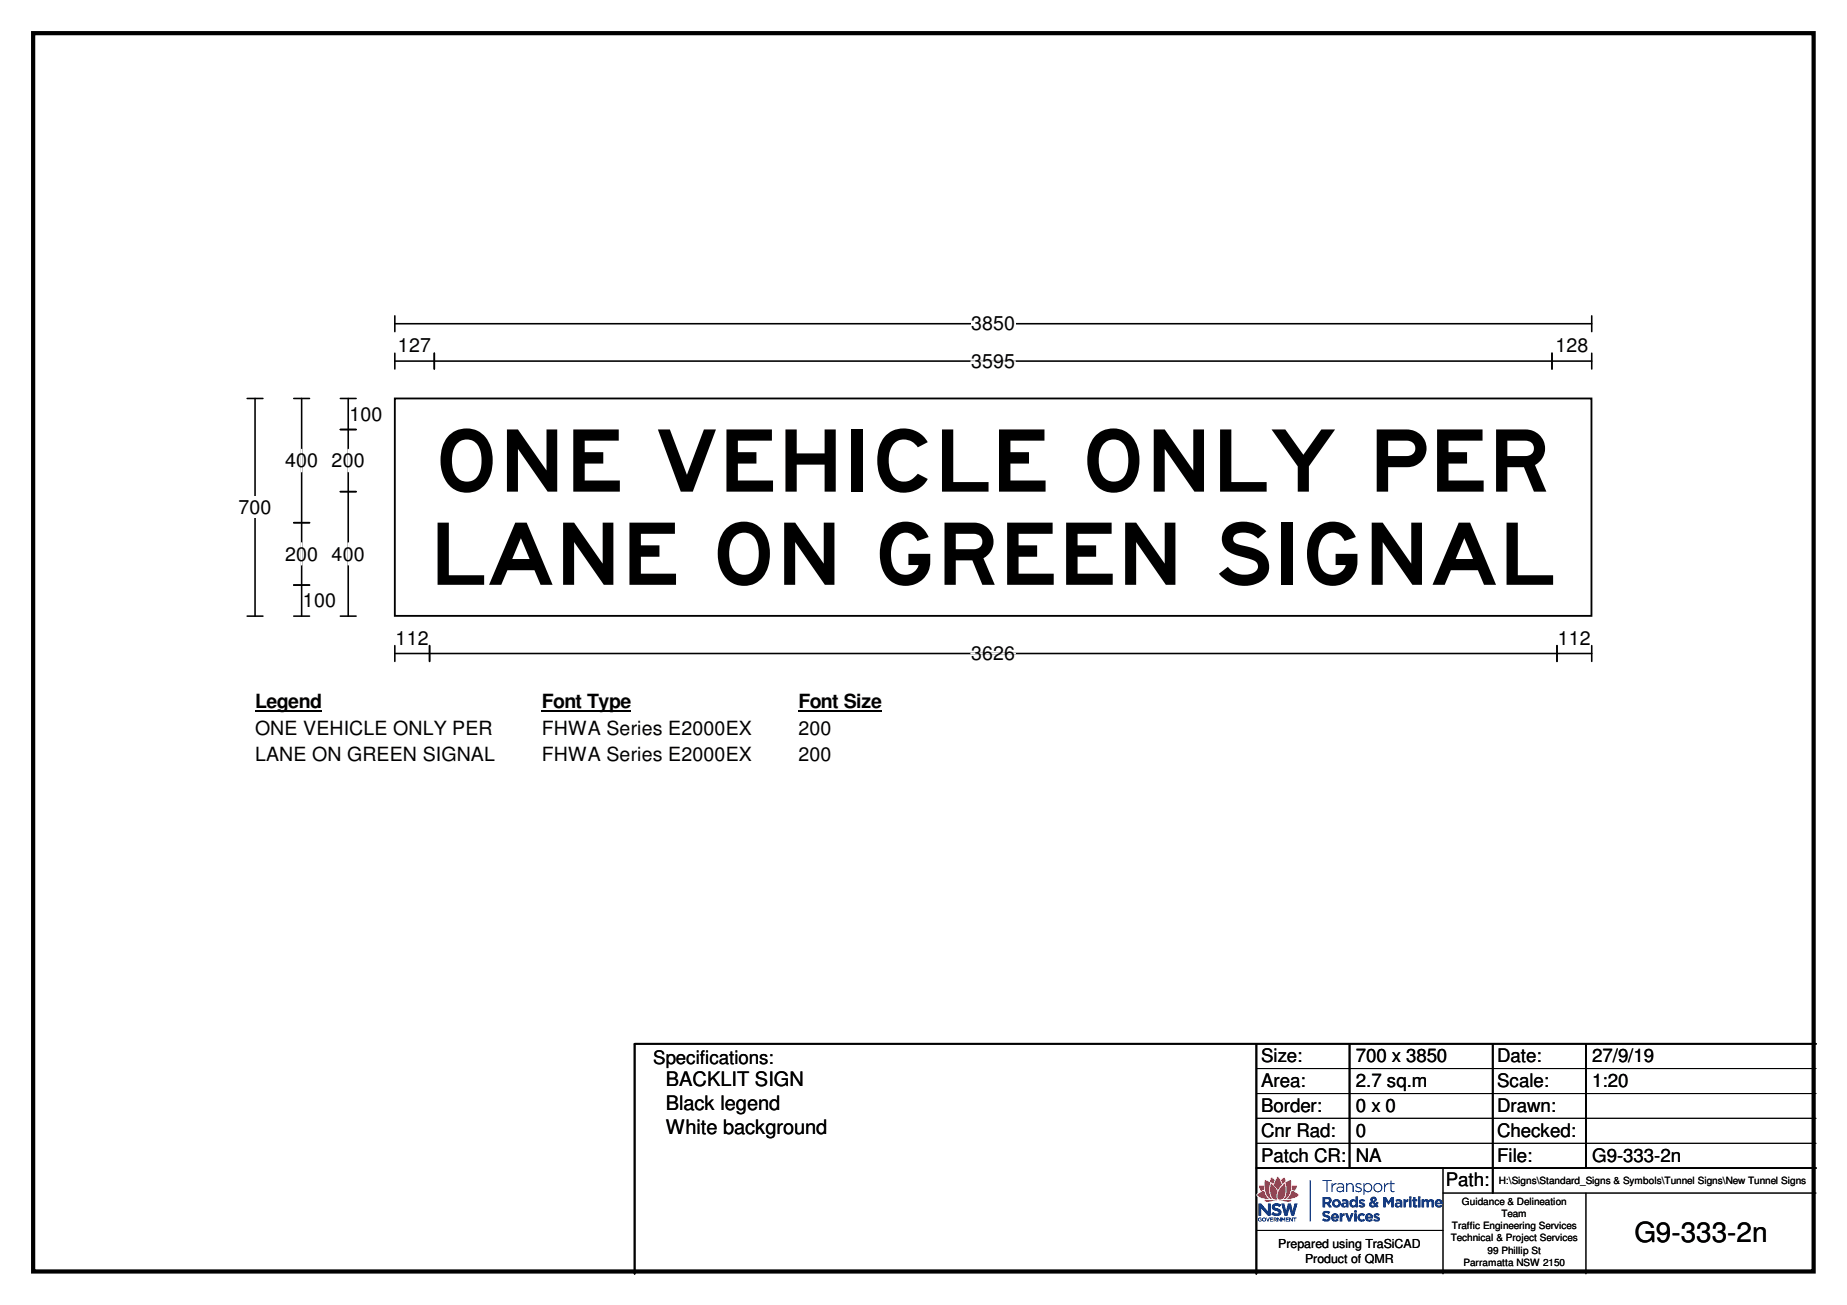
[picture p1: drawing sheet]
<svg xmlns="http://www.w3.org/2000/svg" width="297mm" height="210mm" viewBox="0 0 297 210" stroke-linecap="round" stroke-linejoin="round" font-family="sans-serif">
<path d="M5.3 5.3h286.4v199.2h-286.4z" fill="none" stroke="#000" stroke-width=".68"/>
<path d="M63.5 52.1h192.5M63.5 50.8v2.5M256 50.8v2.5" fill="none" stroke="#000" stroke-width=".25"/>
<path d="M156.2 50.3h7.1v3.5h-7.1z" fill="#fff"/>
<g fill="none" stroke="#000" stroke-width=".25">
<path d="M63.5 58.1h192.5M63.5 56.8v2.6M69.8 56.8v2.6M249.6 56.8v2.6M256 56.8v2.6M39.7 64.1h2.6M41 64.1v35M39.7 99.1h2.6M63.5 103.8v2.6M63.5 105.1h192.5M69.1 103.8v2.6M250.4 103.8v2.6"/>
<path d="M256 103.8v2.6"/>
</g>
<path d="M156.2 58.1h7.1M156.2 105.1h7.1" fill="none" stroke="#fff" stroke-width=".25"/>
<path d="M38.4 79.8h5.3v3.6h-5.3z" fill="#fff"/>
<path d="M47.2 64.1h2.6M48.5 64.1v35M54.7 64.1h2.6M54.7 69.1h2.6M54.7 79.1h2.6M56 64.1v35M47.2 84.1h2.6M47.2 94.1h2.6M47.2 99.1h2.6M54.7 99.1h2.6" fill="none" stroke="#000" stroke-width=".25"/>
<path d="M48.5 72.3v3.6M56 72.3v3.6M48.5 87.3v3.5M56 87.3v3.5" fill="none" stroke="#fff" stroke-width=".25"/>
<path d="M41 111.1h10.7v3.5h-10.7z" fill="#fff"/>
<path d="M41 114.4h10.7" fill="none" stroke="#000" stroke-width=".3"/>
<path d="M87.1 111.1h14.4v3.5h-14.4z" fill="#fff"/>
<path d="M87.1 114.4h14.4" fill="none" stroke="#000" stroke-width=".3"/>
<path d="M128.4 111.1h13.4v3.5h-13.4z" fill="#fff"/>
<path d="M128.4 114.4h13.4" fill="none" stroke="#000" stroke-width=".3"/>
<g fill="#fff">
<path d="M41 115.4h38.2v3.5h-38.2z"/>
<path d="M87.1 115.4h33.8v3.5h-33.8z"/>
<path d="M128.4 115.4h5.3v3.5h-5.3z"/>
<path d="M41 119.6h38.6v3.5h-38.6z"/>
<path d="M87.1 119.6h33.8v3.5h-33.8z"/>
<path d="M128.4 119.6h5.3v3.5h-5.3z"/>
<path d="M63.5 64.1h192.4v35h-192.4z"/>
</g>
<path d="M63.5 64.1h192.4v35h-192.4z" fill="none" stroke="#fff" stroke-width=".16"/>
<path d="M63.5 64.1h192.4v35h-192.4zM202.1 167.9v37M217 167.9v20M240.1 167.9v24M255.1 167.9v20M292.1 167.9h-190v37M202.1 187.9h90" fill="none" stroke="#000" stroke-width=".3"/>
<path d="M202.1 171.9h90M202.1 175.9h90M202.1 179.9h90M202.1 183.9h90M202.1 197.9h30M232.1 191.9h60M232.1 187.9v17M255.1 191.9v13" fill="none" stroke="#000" stroke-width=".16"/>
<g fill="#12387f">
<path d="M206.1 193.6l.5 1.9h.4l.3-1.2 .4 1.2h.4l.6-1.9h-.5l-.3 1.3-.3-1.3h-.5l-.3 1.2-.3-1.2zM202.4 193.6v1.9h.4v-1.2l1.1 1.2h.4v-1.9h-.4v1.3l-1.1-1.3z" fill-rule="evenodd"/>
<path d="M202.3 196l.3-.2 .3 .1-.4 .1-.1 .1 .2 .3 .2-.1-.2-.2h.3v.3l-.4 .1-.2-.2z" fill-rule="evenodd"/>
<path d="M203.2 196l-.1 .2a.23 .23 0 0 0 .3 .1 .23 .23 0 0 0 .1-.3zM203 196a.34 .34 0 0 1 .5-.1 .34 .34 0 0 1 0 .5l-.3 .1-.2-.2z" fill-rule="evenodd"/>
<path d="M203.6 195.8l.3 .5 .2-.5h.1l-.2 .7z" fill-rule="evenodd"/>
<path d="M204.3 195.8h.4v.2h-.3v.1h.3v.1h-.3v.2h.3v.1h-.4z" fill-rule="evenodd"/>
<path d="M204.9 196v.2l.3-.1v-.1zM204.8 195.8l.5 .1 .1 .2-.2 .1 .2 .3h-.2l-.1-.2h-.2l-.1 .2z" fill-rule="evenodd"/>
<path d="M205.4 195.8l.5 .5v-.5h.1v.7l-.4-.5v.5h-.2z" fill-rule="evenodd"/>
<path d="M206.1 195.8h.1l.2 .3 .3-.3v.7h-.1v-.5l-.2 .3-.2-.3v.5h-.1z" fill-rule="evenodd"/>
<path d="M206.8 195.8h.5v.2h-.4v.1h.3v.1h-.3v.2h.4v.1h-.5z" fill-rule="evenodd"/>
<path d="M207.3 195.8h.2l.3 .5v-.5h.1v.7l-.4-.5v.5h-.2z" fill-rule="evenodd"/>
<path d="M208 195.8h.5v.2h-.2v.5h-.1v-.5h-.2z" fill-rule="evenodd"/>
<path d="M204.6 193.8l.4-.3h.5l.4 .2 .1 .1-.2 .3-.4-.2-.4 .1v.2l.6 .2a.6 .6 0 0 1 .5 .6 .6 .6 0 0 1-.5 .6l-.7-.1-.4-.2 .2-.4 .4 .3h.4l.1-.1a.58 .58 0 0 0-.7-.4v-.1a.53 .53 0 0 1-.3-.8z" fill-rule="evenodd"/>
<path d="M212.7 189.8h1.5v.1h-.7v1.8h-.1v-1.8h-.7z" fill-rule="evenodd"/>
<path d="M214.2 190.3h.1v.4l.4-.4h.2v.2a.67 .67 0 0 0-.6 .5v.7h-.1z" fill-rule="evenodd"/>
<path d="M215.2 191.1a.33 .33 0 0 0-.1 .3 .33 .33 0 0 0 .3 .2l.5-.1 .1-.4-.4-.1zM215.1 190.4l.7-.1 .4 .4v1h-.2v-.2l-.3 .2-.3 .1a.45 .45 0 0 1-.4-.4 .45 .45 0 0 1 .3-.5h.7v-.1l-.2-.3h-.7z" fill-rule="evenodd"/>
<path d="M216.5 190.3h.2v.3a.57 .57 0 0 1 .6-.3 .57 .57 0 0 1 .4 .5v.9h-.2v-1l-.3-.3-.4 .1-.1 .2v1h-.2z" fill-rule="evenodd"/>
<path d="M218.1 190.4l.6-.1 .2 .2v.1l-.2-.1h-.4a.25 .25 0 0 0-.1 .3 .25 .25 0 0 0 .2 .1 .42 .42 0 0 1 .5 .2 .42 .42 0 0 1 0 .5l-.5 .2-.5-.2 .1-.2 .4 .2a.28 .28 0 0 0 .5-.2 .28 .28 0 0 0-.4-.3 .41 .41 0 0 1-.4-.2 .41 .41 0 0 1 0-.4z" fill-rule="evenodd"/>
<path d="M219.4 191a.58 .58 0 0 0 1.1 0 .58 .58 0 0 0-1.1 0zM219.3 190.3h.1v.3l.3-.3h.2a.66 .66 0 0 1 .8 .7l-.1 .5-.3 .2h-.6l-.3-.3v.8h-.1z" fill-rule="evenodd"/>
<path d="M221 191a.6 .6 0 0 0 1.2 0 .6 .6 0 0 0-1.2 0zM220.9 191a.71 .71 0 0 1 1.4 0 .71 .71 0 0 1-1.4 0z" fill-rule="evenodd"/>
<path d="M222.6 190.3h.1v.4l.3-.3 .3-.1v.2h-.3l-.2 .4-.1 .8h-.1z" fill-rule="evenodd"/>
<path d="M223.6 189.9h.2v.4h.5v.2h-.5v1l.2 .1h.2a.25 .25 0 0 1-.2 .2 .25 .25 0 0 1-.2-.2l-.2-.1v-1h-.2v-.2h.2z" fill-rule="evenodd"/>
<path d="M213.1 192.9v.4h.6l.1-.3-.1-.1zM212.7 192.5l1 .1a.52 .52 0 0 1 .4 .4 .52 .52 0 0 1-.2 .5l-.1 .1 .4 .6h-.5l-.3-.5h-.3v.5h-.4z" fill-rule="evenodd"/>
<path d="M214.6 193.5a.35 .35 0 0 0 .7 0 .35 .35 0 0 0-.7 0zM214.2 193.6a.7 .7 0 0 1 1.4 0 .7 .7 0 0 1-1.4 0z" fill-rule="evenodd"/>
<path d="M216.1 193.7l.1 .3 .3-.2-.1-.2zM215.8 193l.7-.1 .4 .4v.9h-.4v-.1l-.5 .1a.41 .41 0 0 1-.3-.4 .41 .41 0 0 1 .3-.4l.5 .1v-.2l-.1-.1-.5 .1z" fill-rule="evenodd"/>
<path d="M217.3 193.5a.35 .35 0 0 0 .7 0 .35 .35 0 0 0-.7 0zM217.1 193.1h.1a.55 .55 0 0 1 .8 0v-.7h.4v1.8h-.4v-.2l-.3 .2-.4-.1-.3-.6z" fill-rule="evenodd"/>
<path d="M218.6 193l.7-.1 .2 .1-.1 .3-.5-.1v.1l.2 .1a.41 .41 0 0 1 .4 .4 .41 .41 0 0 1-.3 .4h-.3l-.4-.2 .1-.2 .6 .1v-.1a.52 .52 0 0 1-.6-.7z" fill-rule="evenodd"/>
<path d="M220.8 192.8a.19 .19 0 0 0-.1 .3 .19 .19 0 0 0 .3 0 .19 .19 0 0 0 0-.3zM220.6 193.5v.2v.2l.5-.1-.4-.3zM220.5 192.7l.3-.2h.3l.2 .2 .1 .4-.4 .2 .3 .3 .1-.3 .3 .1-.2 .4 .2 .3-.3 .1-.2-.1-.6 .1-.3-.2a.52 .52 0 0 1 .2-.7l-.1-.3z" fill-rule="evenodd"/>
<path d="M222.5 192.5h.4l.4 .8 .5-.8h.4v1.7h-.4v-1.1l-.5 .7-.5-.7v1.1h-.3z" fill-rule="evenodd"/>
<path d="M224.8 193.6l-.1 .2v.1h.4l.1-.2zM224.4 193l.8-.1 .3 .4v.9h-.3v-.1l-.3 .1h-.3a.42 .42 0 0 1-.3-.4 .42 .42 0 0 1 .3-.4l.6 .1-.2-.3-.5 .1z" fill-rule="evenodd"/>
<path d="M225.7 192.9h.4v.3l.2-.3h.2v.4l-.4 .2v.7h-.4z" fill-rule="evenodd"/>
<path d="M226.6 192.9h.4v1.3h-.4zM226.6 192.4h.4v.4h-.4z" fill-rule="evenodd"/>
<path d="M227.2 192.6h.4v.3h.3v.3h-.3v.6h.3v.4h-.4l-.2-.1-.1-.9h-.1z" fill-rule="evenodd"/>
<path d="M228 192.9h.4v1.3h-.4zM228 192.4h.4v.4h-.4z" fill-rule="evenodd"/>
<path d="M228.6 192.9h.4v.1a.48 .48 0 0 1 .8 .1l.3-.2 .4 .1 .1 1.2h-.4v-.8l-.1-.2-.2 .1-.1 .2v.7h-.4v-.7a.22 .22 0 0 0-.2-.3 .22 .22 0 0 0-.2 .3v.7h-.4z" fill-rule="evenodd"/>
<path d="M231.2 193.2l-.1 .3h.5l-.1-.3zM230.8 193.2l.5-.3 .5 .1 .2 .3v.4h-.9l.2 .2 .4-.1 .2 .2v.1l-.3 .1-.6-.1-.2-.3z" fill-rule="evenodd"/>
<path d="M212.8 194.9l.3-.1h.4l.4 .2-.2 .2-.3-.1h-.3v.2l.1 .1a.61 .61 0 0 1 .7 .8l-.3 .3h-.5l-.5-.2 .2-.3 .4 .2 .3-.1 .1-.2-.2-.1a.65 .65 0 0 1-.7-.6z" fill-rule="evenodd"/>
<path d="M214.6 195.5l-.2 .2h.6l-.1-.2zM214.2 195.4l.3-.2h.4l.4 .4v.4h-.9a.36 .36 0 0 0 .6 0l.3 .3-.2 .1-.4 .1-.2-.1a.66 .66 0 0 1-.3-1z" fill-rule="evenodd"/>
<path d="M215.5 195.2h.4v.3l.2-.3h.1v.3l-.2 .1-.1 .1v.8h-.4z" fill-rule="evenodd"/>
<path d="M216.3 195.2h.4l.3 .8 .3-.8h.4l-.5 1.3h-.4z" fill-rule="evenodd"/>
<path d="M217.8 195.2h.4v1.3h-.4zM217.8 194.7h.4v.3h-.4z" fill-rule="evenodd"/>
<path d="M218.4 195.4l.4-.2h.4l.3 .1-.2 .3-.2-.1h-.3l-.1 .5 .2 .2 .4-.2 .2 .3-.3 .2-.5-.1a.71 .71 0 0 1-.3-1z" fill-rule="evenodd"/>
<path d="M220 195.5l-.1 .2h.6l-.2-.2zM219.7 195.4l.2-.2h.5l.2 .1 .2 .4v.3h-.9l.3 .2 .4-.2 .2 .3h-.1l-.5 .2-.3-.1a.66 .66 0 0 1-.2-1z" fill-rule="evenodd"/>
<path d="M221 195.3l.3-.1 .6 .1-.2 .2h-.4v.1l.2 .1a.45 .45 0 0 1 .4 .6l-.2 .2h-.5l-.4-.2 .2-.3 .3 .2h.2v-.2a.58 .58 0 0 1-.6-.5z" fill-rule="evenodd"/>
<path d="M210.6 189.8l.2 .1-.1 6.6h-.1z" fill-rule="evenodd"/>
</g>
<path d="M202.3 190.7l.2-.1h.7l.1-.7a.47 .47 0 0 1 .7 0l.1 .1 .2-.6a.25 .25 0 0 1 .5 .1 .32 .32 0 0 0 .3 .1 .32 .32 0 0 0 .3-.3l.2-.1 .3 .5 .6-.4h.1l.2 .4a.22 .22 0 0 0 .2 .3 .22 .22 0 0 0 .2-.2l.3-.1 .2 .1 .1 .8h.7a.43 .43 0 0 1 0 .7l-.2 .3a.94 .94 0 0 1 .7 .7l-.5 .4-.8 .2a.35 .35 0 0 1 0 .4 .35 .35 0 0 1-.4 .1l-1.2-.2-2.6 .2a.25 .25 0 0 1-.3-.2 .25 .25 0 0 1 .2-.3l-.8-.2a.54 .54 0 0 1-.5-.7l.6-.4-.3-.5z" fill-rule="evenodd" fill="#fefefe"/>
<g fill="#e3163d">
<path d="M206.7 190.2l.9-.4v1.3l-.2 .9-.2 .4-.4 .4-.4 .1 .3-.3 .2-.6v-1.2z" fill-rule="evenodd"/>
<path d="M206.3 190.6l.4-.2 .1 .5-.1 1.3-.3 .5-.4 .3h-.3l-.3-.3 .1-.8 .3-.6z" fill-rule="evenodd"/>
<path d="M206 189.8l.5-.3a.24 .24 0 0 1 .2 .3l.1 .2-.6 .5z" fill-rule="evenodd"/>
<path d="M207.8 190.8l.7-.1v.4a.43 .43 0 0 1-.3 .4 .43 .43 0 0 1-.5-.2z" fill-rule="evenodd"/>
<path d="M207.7 191.6h.2l.9 .5v.2l-.7 .4-1.2 .2 .5-.6z" fill-rule="evenodd"/>
<path d="M205.7 193.1l1.8-.1h.2l-.3 .3z" fill-rule="evenodd"/>
<path d="M203.5 189.8l.6 .3a.24 .24 0 0 1 .2 .2 .24 .24 0 0 1-.1 .2l-.1 1.4 .2 .6 .3 .4-.6-.2-.5-.8-.1-.9z" fill-rule="evenodd"/>
<path d="M204.4 190.4l.5 .4a1.1 1.1 0 0 1 .4 1.3v.6l.1 .2h-.5l-.4-.3-.2-1z" fill-rule="evenodd"/>
<path d="M205.4 189.3h.2l.3 .7a.53 .53 0 0 1 0 .9l-.4 .6-.4-.6a.45 .45 0 0 1-.1-.7z" fill-rule="evenodd"/>
<path d="M204.4 189.4l.3 .2a.32 .32 0 0 1 .3 .2 .32 .32 0 0 1-.1 .3l-.1 .4-.2-.2a.54 .54 0 0 1-.2-.9z" fill-rule="evenodd"/>
<path d="M202.5 190.7h.7v.4a.33 .33 0 0 1-.3 .4v.1a.94 .94 0 0 1-.4-.9z" fill-rule="evenodd"/>
<path d="M202.2 192.1l1.1-.6 .3 .9 .5 .5-1.4-.3a.55 .55 0 0 1-.5-.5z" fill-rule="evenodd"/>
<path d="M203.4 193l2 .1-1.8 .2-.2-.1z" fill-rule="evenodd"/>
</g>
<path d="M202.1 167.9v37M217 167.9v20M240.1 167.9v24M255.1 167.9v20M292.1 167.9h-190v37M202.1 187.9h90" fill="none" stroke="#000" stroke-width=".3"/>
<path d="M202.1 171.9h90M202.1 175.9h90M202.1 179.9h90M202.1 183.9h90M202.1 197.9h30M232.1 191.9h60M232.1 187.9v17M255.1 191.9v13" fill="none" stroke="#000" stroke-width=".16"/>
<g fill="#12387f">
<path d="M206.1 193.6l.5 1.9h.4l.3-1.2 .4 1.2h.4l.6-1.9h-.5l-.3 1.3-.3-1.3h-.5l-.3 1.2-.3-1.2zM202.4 193.6v1.9h.4v-1.2l1.1 1.2h.4v-1.9h-.4v1.3l-1.1-1.3z" fill-rule="evenodd"/>
<path d="M202.3 196l.3-.2 .3 .1-.4 .1-.1 .1 .2 .3 .2-.1-.2-.2h.3v.3l-.4 .1-.2-.2z" fill-rule="evenodd"/>
<path d="M203.2 196l-.1 .2a.23 .23 0 0 0 .3 .1 .23 .23 0 0 0 .1-.3zM203 196a.34 .34 0 0 1 .5-.1 .34 .34 0 0 1 0 .5l-.3 .1-.2-.2z" fill-rule="evenodd"/>
<path d="M203.6 195.8l.3 .5 .2-.5h.1l-.2 .7z" fill-rule="evenodd"/>
<path d="M204.3 195.8h.4v.2h-.3v.1h.3v.1h-.3v.2h.3v.1h-.4z" fill-rule="evenodd"/>
<path d="M204.9 196v.2l.3-.1v-.1zM204.8 195.8l.5 .1 .1 .2-.2 .1 .2 .3h-.2l-.1-.2h-.2l-.1 .2z" fill-rule="evenodd"/>
<path d="M205.4 195.8l.5 .5v-.5h.1v.7l-.4-.5v.5h-.2z" fill-rule="evenodd"/>
<path d="M206.1 195.8h.1l.2 .3 .3-.3v.7h-.1v-.5l-.2 .3-.2-.3v.5h-.1z" fill-rule="evenodd"/>
<path d="M206.8 195.8h.5v.2h-.4v.1h.3v.1h-.3v.2h.4v.1h-.5z" fill-rule="evenodd"/>
<path d="M207.3 195.8h.2l.3 .5v-.5h.1v.7l-.4-.5v.5h-.2z" fill-rule="evenodd"/>
<path d="M208 195.8h.5v.2h-.2v.5h-.1v-.5h-.2z" fill-rule="evenodd"/>
<path d="M204.6 193.8l.4-.3h.5l.4 .2 .1 .1-.2 .3-.4-.2-.4 .1v.2l.6 .2a.6 .6 0 0 1 .5 .6 .6 .6 0 0 1-.5 .6l-.7-.1-.4-.2 .2-.4 .4 .3h.4l.1-.1a.58 .58 0 0 0-.7-.4v-.1a.53 .53 0 0 1-.3-.8z" fill-rule="evenodd"/>
<path d="M212.7 189.8h1.5v.1h-.7v1.8h-.1v-1.8h-.7z" fill-rule="evenodd"/>
<path d="M214.2 190.3h.1v.4l.4-.4h.2v.2a.67 .67 0 0 0-.6 .5v.7h-.1z" fill-rule="evenodd"/>
<path d="M215.2 191.1a.33 .33 0 0 0-.1 .3 .33 .33 0 0 0 .3 .2l.5-.1 .1-.4-.4-.1zM215.1 190.4l.7-.1 .4 .4v1h-.2v-.2l-.3 .2-.3 .1a.45 .45 0 0 1-.4-.4 .45 .45 0 0 1 .3-.5h.7v-.1l-.2-.3h-.7z" fill-rule="evenodd"/>
<path d="M216.5 190.3h.2v.3a.57 .57 0 0 1 .6-.3 .57 .57 0 0 1 .4 .5v.9h-.2v-1l-.3-.3-.4 .1-.1 .2v1h-.2z" fill-rule="evenodd"/>
<path d="M218.1 190.4l.6-.1 .2 .2v.1l-.2-.1h-.4a.25 .25 0 0 0-.1 .3 .25 .25 0 0 0 .2 .1 .42 .42 0 0 1 .5 .2 .42 .42 0 0 1 0 .5l-.5 .2-.5-.2 .1-.2 .4 .2a.28 .28 0 0 0 .5-.2 .28 .28 0 0 0-.4-.3 .41 .41 0 0 1-.4-.2 .41 .41 0 0 1 0-.4z" fill-rule="evenodd"/>
<path d="M219.4 191a.58 .58 0 0 0 1.1 0 .58 .58 0 0 0-1.1 0zM219.3 190.3h.1v.3l.3-.3h.2a.66 .66 0 0 1 .8 .7l-.1 .5-.3 .2h-.6l-.3-.3v.8h-.1z" fill-rule="evenodd"/>
<path d="M221 191a.6 .6 0 0 0 1.2 0 .6 .6 0 0 0-1.2 0zM220.9 191a.71 .71 0 0 1 1.4 0 .71 .71 0 0 1-1.4 0z" fill-rule="evenodd"/>
<path d="M222.6 190.3h.1v.4l.3-.3 .3-.1v.2h-.3l-.2 .4-.1 .8h-.1z" fill-rule="evenodd"/>
<path d="M223.6 189.9h.2v.4h.5v.2h-.5v1l.2 .1h.2a.25 .25 0 0 1-.2 .2 .25 .25 0 0 1-.2-.2l-.2-.1v-1h-.2v-.2h.2z" fill-rule="evenodd"/>
<path d="M213.1 192.9v.4h.6l.1-.3-.1-.1zM212.7 192.5l1 .1a.52 .52 0 0 1 .4 .4 .52 .52 0 0 1-.2 .5l-.1 .1 .4 .6h-.5l-.3-.5h-.3v.5h-.4z" fill-rule="evenodd"/>
<path d="M214.6 193.5a.35 .35 0 0 0 .7 0 .35 .35 0 0 0-.7 0zM214.2 193.6a.7 .7 0 0 1 1.4 0 .7 .7 0 0 1-1.4 0z" fill-rule="evenodd"/>
<path d="M216.1 193.7l.1 .3 .3-.2-.1-.2zM215.8 193l.7-.1 .4 .4v.9h-.4v-.1l-.5 .1a.41 .41 0 0 1-.3-.4 .41 .41 0 0 1 .3-.4l.5 .1v-.2l-.1-.1-.5 .1z" fill-rule="evenodd"/>
<path d="M217.3 193.5a.35 .35 0 0 0 .7 0 .35 .35 0 0 0-.7 0zM217.1 193.1h.1a.55 .55 0 0 1 .8 0v-.7h.4v1.8h-.4v-.2l-.3 .2-.4-.1-.3-.6z" fill-rule="evenodd"/>
<path d="M218.6 193l.7-.1 .2 .1-.1 .3-.5-.1v.1l.2 .1a.41 .41 0 0 1 .4 .4 .41 .41 0 0 1-.3 .4h-.3l-.4-.2 .1-.2 .6 .1v-.1a.52 .52 0 0 1-.6-.7z" fill-rule="evenodd"/>
<path d="M220.8 192.8a.19 .19 0 0 0-.1 .3 .19 .19 0 0 0 .3 0 .19 .19 0 0 0 0-.3zM220.6 193.5v.2v.2l.5-.1-.4-.3zM220.5 192.7l.3-.2h.3l.2 .2 .1 .4-.4 .2 .3 .3 .1-.3 .3 .1-.2 .4 .2 .3-.3 .1-.2-.1-.6 .1-.3-.2a.52 .52 0 0 1 .2-.7l-.1-.3z" fill-rule="evenodd"/>
<path d="M222.5 192.5h.4l.4 .8 .5-.8h.4v1.7h-.4v-1.1l-.5 .7-.5-.7v1.1h-.3z" fill-rule="evenodd"/>
<path d="M224.8 193.6l-.1 .2v.1h.4l.1-.2zM224.4 193l.8-.1 .3 .4v.9h-.3v-.1l-.3 .1h-.3a.42 .42 0 0 1-.3-.4 .42 .42 0 0 1 .3-.4l.6 .1-.2-.3-.5 .1z" fill-rule="evenodd"/>
<path d="M225.7 192.9h.4v.3l.2-.3h.2v.4l-.4 .2v.7h-.4z" fill-rule="evenodd"/>
<path d="M226.6 192.9h.4v1.3h-.4zM226.6 192.4h.4v.4h-.4z" fill-rule="evenodd"/>
<path d="M227.2 192.6h.4v.3h.3v.3h-.3v.6h.3v.4h-.4l-.2-.1-.1-.9h-.1z" fill-rule="evenodd"/>
<path d="M228 192.9h.4v1.3h-.4zM228 192.4h.4v.4h-.4z" fill-rule="evenodd"/>
<path d="M228.6 192.9h.4v.1a.48 .48 0 0 1 .8 .1l.3-.2 .4 .1 .1 1.2h-.4v-.8l-.1-.2-.2 .1-.1 .2v.7h-.4v-.7a.22 .22 0 0 0-.2-.3 .22 .22 0 0 0-.2 .3v.7h-.4z" fill-rule="evenodd"/>
<path d="M231.2 193.2l-.1 .3h.5l-.1-.3zM230.8 193.2l.5-.3 .5 .1 .2 .3v.4h-.9l.2 .2 .4-.1 .2 .2v.1l-.3 .1-.6-.1-.2-.3z" fill-rule="evenodd"/>
<path d="M212.8 194.9l.3-.1h.4l.4 .2-.2 .2-.3-.1h-.3v.2l.1 .1a.61 .61 0 0 1 .7 .8l-.3 .3h-.5l-.5-.2 .2-.3 .4 .2 .3-.1 .1-.2-.2-.1a.65 .65 0 0 1-.7-.6z" fill-rule="evenodd"/>
<path d="M214.6 195.5l-.2 .2h.6l-.1-.2zM214.2 195.4l.3-.2h.4l.4 .4v.4h-.9a.36 .36 0 0 0 .6 0l.3 .3-.2 .1-.4 .1-.2-.1a.66 .66 0 0 1-.3-1z" fill-rule="evenodd"/>
<path d="M215.5 195.2h.4v.3l.2-.3h.1v.3l-.2 .1-.1 .1v.8h-.4z" fill-rule="evenodd"/>
<path d="M216.3 195.2h.4l.3 .8 .3-.8h.4l-.5 1.3h-.4z" fill-rule="evenodd"/>
<path d="M217.8 195.2h.4v1.3h-.4zM217.8 194.7h.4v.3h-.4z" fill-rule="evenodd"/>
<path d="M218.4 195.4l.4-.2h.4l.3 .1-.2 .3-.2-.1h-.3l-.1 .5 .2 .2 .4-.2 .2 .3-.3 .2-.5-.1a.71 .71 0 0 1-.3-1z" fill-rule="evenodd"/>
<path d="M220 195.5l-.1 .2h.6l-.2-.2zM219.7 195.4l.2-.2h.5l.2 .1 .2 .4v.3h-.9l.3 .2 .4-.2 .2 .3h-.1l-.5 .2-.3-.1a.66 .66 0 0 1-.2-1z" fill-rule="evenodd"/>
<path d="M221 195.3l.3-.1 .6 .1-.2 .2h-.4v.1l.2 .1a.45 .45 0 0 1 .4 .6l-.2 .2h-.5l-.4-.2 .2-.3 .3 .2h.2v-.2a.58 .58 0 0 1-.6-.5z" fill-rule="evenodd"/>
<path d="M210.6 189.8l.2 .1-.1 6.6h-.1z" fill-rule="evenodd"/>
</g>
<path d="M202.3 190.7l.2-.1h.7l.1-.7a.47 .47 0 0 1 .7 0l.1 .1 .2-.6a.25 .25 0 0 1 .5 .1 .32 .32 0 0 0 .3 .1 .32 .32 0 0 0 .3-.3l.2-.1 .3 .5 .6-.4h.1l.2 .4a.22 .22 0 0 0 .2 .3 .22 .22 0 0 0 .2-.2l.3-.1 .2 .1 .1 .8h.7a.43 .43 0 0 1 0 .7l-.2 .3a.94 .94 0 0 1 .7 .7l-.5 .4-.8 .2a.35 .35 0 0 1 0 .4 .35 .35 0 0 1-.4 .1l-1.2-.2-2.6 .2a.25 .25 0 0 1-.3-.2 .25 .25 0 0 1 .2-.3l-.8-.2a.54 .54 0 0 1-.5-.7l.6-.4-.3-.5z" fill-rule="evenodd" fill="#fefefe"/>
<g fill="#e3163d">
<path d="M206.7 190.2l.9-.4v1.3l-.2 .9-.2 .4-.4 .4-.4 .1 .3-.3 .2-.6v-1.2z" fill-rule="evenodd"/>
<path d="M206.3 190.6l.4-.2 .1 .5-.1 1.3-.3 .5-.4 .3h-.3l-.3-.3 .1-.8 .3-.6z" fill-rule="evenodd"/>
<path d="M206 189.8l.5-.3a.24 .24 0 0 1 .2 .3l.1 .2-.6 .5z" fill-rule="evenodd"/>
<path d="M207.8 190.8l.7-.1v.4a.43 .43 0 0 1-.3 .4 .43 .43 0 0 1-.5-.2z" fill-rule="evenodd"/>
<path d="M207.7 191.6h.2l.9 .5v.2l-.7 .4-1.2 .2 .5-.6z" fill-rule="evenodd"/>
<path d="M205.7 193.1l1.8-.1h.2l-.3 .3z" fill-rule="evenodd"/>
<path d="M203.5 189.8l.6 .3a.24 .24 0 0 1 .2 .2 .24 .24 0 0 1-.1 .2l-.1 1.4 .2 .6 .3 .4-.6-.2-.5-.8-.1-.9z" fill-rule="evenodd"/>
<path d="M204.4 190.4l.5 .4a1.1 1.1 0 0 1 .4 1.3v.6l.1 .2h-.5l-.4-.3-.2-1z" fill-rule="evenodd"/>
<path d="M205.4 189.3h.2l.3 .7a.53 .53 0 0 1 0 .9l-.4 .6-.4-.6a.45 .45 0 0 1-.1-.7z" fill-rule="evenodd"/>
<path d="M204.4 189.4l.3 .2a.32 .32 0 0 1 .3 .2 .32 .32 0 0 1-.1 .3l-.1 .4-.2-.2a.54 .54 0 0 1-.2-.9z" fill-rule="evenodd"/>
<path d="M202.5 190.7h.7v.4a.33 .33 0 0 1-.3 .4v.1a.94 .94 0 0 1-.4-.9z" fill-rule="evenodd"/>
<path d="M202.2 192.1l1.1-.6 .3 .9 .5 .5-1.4-.3a.55 .55 0 0 1-.5-.5z" fill-rule="evenodd"/>
<path d="M203.4 193l2 .1-1.8 .2-.2-.1z" fill-rule="evenodd"/>
</g>
<g font-size="13.9">
<text x="69.8" y="79.1">ONE VEHICLE ONLY PER</text>
<text x="69.1" y="94.1">LANE ON GREEN SIGNAL</text>
</g>
<text font-size="4.5" x="262.8" y="199.8">G9-333-2n</text>
<g font-size="3.2">
<text x="107.1" y="174.8">BACKLIT SIGN</text>
<text x="107.1" y="178.6">Black legend</text>
<text x="107.1" y="182.5">White background</text>
</g>
<g font-size="3.1">
<text x="156.2" y="53.1">3850</text>
<text x="64" y="56.7">127</text>
<text x="156.2" y="59.1">3595</text>
<text x="250.1" y="56.7">128</text>
<text x="56.2" y="67.7">100</text>
<text x="45.8" y="75.1">400</text>
<text x="53.3" y="75.1">200</text>
<text x="38.4" y="82.7">700</text>
<text x="45.8" y="90.2">200</text>
<text x="53.3" y="90.2">400</text>
<text x="48.7" y="97.7">100</text>
<text x="63.6" y="103.7">112</text>
<text x="156.2" y="106.2">3626</text>
<text x="250.5" y="103.7">112</text>
<text x="41" y="113.9">Legend</text>
<text x="87.1" y="113.9">Font Type</text>
<text x="128.4" y="113.9">Font Size</text>
<text x="41" y="118.2">ONE VEHICLE ONLY PER</text>
<text x="87.1" y="118.2">FHWA Series E2000EX</text>
<text x="128.4" y="118.2">200</text>
<text x="41" y="122.4">LANE ON GREEN SIGNAL</text>
<text x="87.1" y="122.4">FHWA Series E2000EX</text>
<text x="128.4" y="122.4">200</text>
</g>
<g font-size="3">
<text x="105.1" y="171.1">Specifications:</text>
<text x="202.8" y="170.9">Size:</text>
<text x="218.1" y="170.9">700 x 3850</text>
<text x="240.8" y="170.9">Date:</text>
<text x="256.1" y="170.9">27/9/19</text>
<text x="202.8" y="174.8">Area:</text>
<text x="202.8" y="178.9">Border:</text>
<text x="218.1" y="174.8">2.7 sq.m</text>
<text x="218.1" y="178.9">0 x 0</text>
<text x="240.8" y="174.8">Scale:</text>
<text x="240.8" y="178.9">Drawn:</text>
<text x="256.1" y="174.8">1:20</text>
<text x="202.8" y="182.8">Cnr Rad:</text>
<text x="218.1" y="182.8">0</text>
<text x="240.8" y="182.8">Checked:</text>
<text x="202.8" y="186.9">Patch CR:</text>
<text x="218.1" y="186.9">NA</text>
<text x="232.5" y="190.8">Path:</text>
<text x="240.8" y="186.9">File:</text>
<text x="256.1" y="186.9">G9-333-2n</text>
</g>
<g font-size="2">
<text x="205.6" y="200.7">Prepared using TraSiCAD</text>
<text x="209.9" y="203.1">Product of QMR</text>
</g>
<g font-size="1.6">
<text x="241" y="190.4">H:\Signs\Standard_Signs &amp; Symbols\Tunnel Signs\New Tunnel Signs</text>
<text x="233.5" y="197.7">Traffic Engineering Services</text>
<text x="235.1" y="193.8">Guidance &amp; Delineation</text>
<text x="241.5" y="195.8">Team</text>
<text x="233.3" y="199.7">Technical &amp; Project Services</text>
<text x="235.4" y="203.6">Parramatta NSW 2150</text>
<text x="239.2" y="201.6">99 Phillip St</text>
</g>
</svg>
